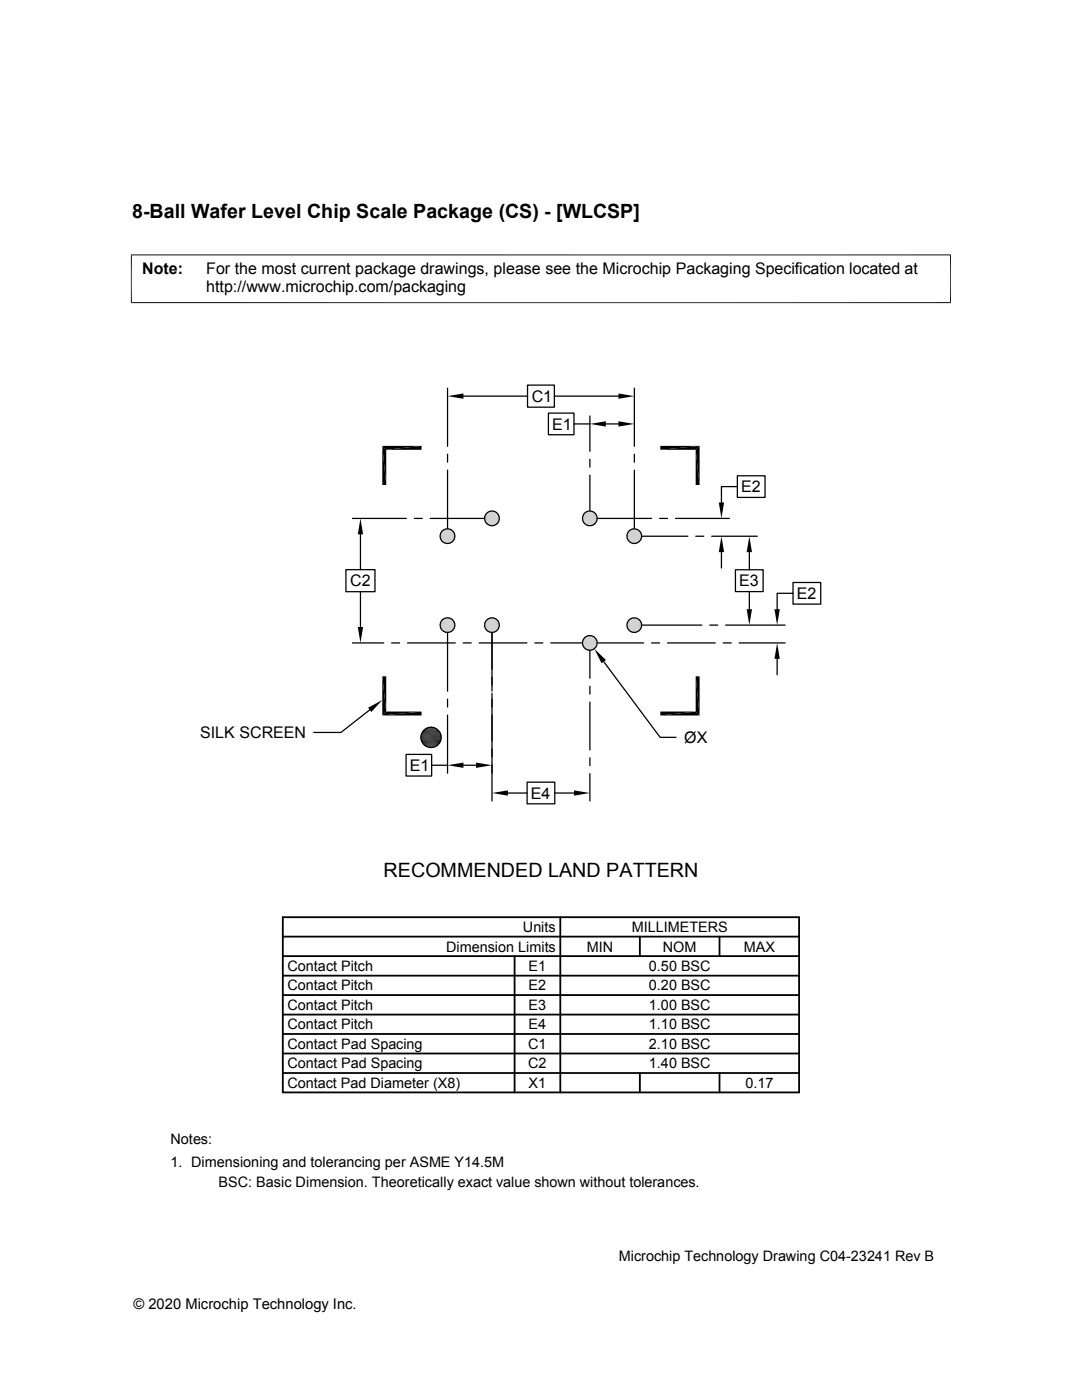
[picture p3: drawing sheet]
<svg xmlns="http://www.w3.org/2000/svg" width="216mm" height="279mm" viewBox="0 0 216 279" stroke-linecap="round" stroke-linejoin="round" font-family="sans-serif">
<g fill="#c0c0c0">
<path d="M98 102h.3z"/>
<path d="M117.5 102h.4z"/>
<path d="M117.4 102h.6z"/>
<path d="M117.5 102h.5z"/>
<path d="M97.9 102h.6z"/>
<path d="M98 102h.5z"/>
<path d="M117.2 102.1h1z"/>
<path d="M117.4 102l.8 .1z"/>
<path d="M97.7 102.1h.9z"/>
<path d="M97.9 102l.7 .1z"/>
<path d="M117.1 102.1h1.2z"/>
<path d="M117.2 102.1h1.1z"/>
<path d="M97.6 102.1h1.2z"/>
<path d="M97.7 102.1h1.1z"/>
<path d="M117 102.2h1.4z"/>
<path d="M117.1 102.1l1.3 .1z"/>
<path d="M97.4 102.2h1.5z"/>
<path d="M97.6 102.1l1.3 .1z"/>
<path d="M116.9 102.3h1.6z"/>
<path d="M117 102.2l1.5 .1z"/>
<path d="M97.3 102.3h1.7z"/>
<path d="M97.4 102.2l1.6 .1z"/>
<path d="M116.7 102.3h1.9z"/>
<path d="M116.9 102.3h1.7z"/>
<path d="M97.2 102.3h1.9z"/>
<path d="M97.3 102.3h1.8z"/>
</g>
<g fill="none" stroke="#c0c0c0" stroke-width=".2">
<path d="M96.7 103.2h2.9M96.7 103.4h2.9M96.7 103.5h2.9M96.7 103.7h2.9M96.7 103.1h2.9M96.7 103.8h2.9M96.8 103h2.8M96.8 103.9h2.8M96.8 102.8h2.7M96.8 104.1h2.7M96.9 102.7h2.6M96.9 104.2h2.6"/>
<path d="M96.9 104.3h2.5M96.9 102.6h2.5M97 102.5h2.3M97 104.4h2.3M97.1 102.4h2.1M97.1 104.5h2.1M116.2 103.2h2.9M116.2 103.4h2.9M116.2 103.5h2.9M116.2 103.7h2.9M116.2 103.8h2.9M116.2 103.1h2.9"/>
<path d="M116.3 103h2.8M116.3 103.9h2.8M116.3 102.8h2.7M116.3 104.1h2.7M116.4 102.7h2.6M116.4 104.2h2.6M116.5 102.6h2.4M116.5 104.3h2.4M116.5 104.4h2.3M116.5 102.5h2.3M116.6 102.4h2.1M116.6 104.5h2.1"/>
</g>
<g fill="#c0c0c0">
<path d="M116.7 104.6h1.8z"/>
<path d="M116.7 104.6h1.9z"/>
<path d="M97.2 104.6h1.8z"/>
<path d="M97.2 104.6h1.9z"/>
<path d="M116.9 104.6l1.5 .1z"/>
<path d="M116.9 104.6h1.6z"/>
<path d="M97.3 104.6l1.6 .1z"/>
<path d="M97.3 104.6h1.7z"/>
<path d="M117 104.7l1.3 .1z"/>
<path d="M117 104.7h1.4z"/>
<path d="M97.4 104.7l1.4 .1z"/>
<path d="M97.4 104.7h1.5z"/>
<path d="M117.1 104.8h1.1z"/>
<path d="M117.1 104.8h1.2z"/>
<path d="M97.6 104.8h1z"/>
<path d="M97.6 104.8h1.2z"/>
<path d="M117.2 104.8l.8 .1z"/>
<path d="M117.2 104.8h1z"/>
<path d="M97.7 104.8l.8 .1z"/>
<path d="M97.7 104.8h.9z"/>
<path d="M98 104.9h.3z"/>
<path d="M117.5 104.9h.4z"/>
<path d="M117.4 104.9h.5z"/>
<path d="M117.4 104.9h.6z"/>
<path d="M97.9 104.9h.4z"/>
<path d="M97.9 104.9h.6z"/>
<path d="M89.1 105.6h.4z"/>
<path d="M126.4 105.6h.3z"/>
<path d="M126.2 105.6h.7z"/>
<path d="M126.4 105.6h.5z"/>
<path d="M89 105.6h.6z"/>
<path d="M89.1 105.6h.5z"/>
<path d="M126.1 105.6h.9z"/>
<path d="M126.2 105.6h.8z"/>
<path d="M88.8 105.6h.9z"/>
<path d="M89 105.6h.7z"/>
<path d="M126 105.7h1.2z"/>
<path d="M126.1 105.6l1.1 .1z"/>
<path d="M88.7 105.7h1.2z"/>
<path d="M88.8 105.6l1.1 .1z"/>
<path d="M125.8 105.7h1.5z"/>
<path d="M126 105.7h1.3z"/>
<path d="M88.6 105.7h1.4z"/>
<path d="M88.7 105.7h1.3z"/>
<path d="M125.7 105.8h1.7z"/>
<path d="M125.8 105.7l1.6 .1z"/>
<path d="M88.5 105.8h1.6z"/>
<path d="M88.6 105.7l1.5 .1z"/>
<path d="M125.6 105.9h1.9z"/>
<path d="M125.7 105.8l1.8 .1z"/>
<path d="M88.3 105.9h1.9z"/>
<path d="M88.5 105.8l1.7 .1z"/>
</g>
<g fill="none" stroke="#c0c0c0" stroke-width=".2">
<path d="M87.8 106.8h2.9M87.8 106.9h3M87.8 107.1h3M87.8 107.2h2.9M87.9 106.7h2.8M87.9 107.3h2.8M87.9 107.5h2.8M87.9 106.5h2.8M87.9 106.4h2.8M87.9 107.6h2.8M88 107.7h2.6M88 106.3h2.6"/>
<path d="M88.1 106.2h2.4M88.1 107.9h2.4M88.1 108h2.3M88.1 106h2.3M88.2 105.9h2.2M125.1 106.8h2.9M125.1 106.9h2.9M125.1 107.1h2.9M125.1 107.2h2.9M125.1 106.7h2.9M125.1 107.3h2.9M125.2 106.5h2.8"/>
<path d="M125.2 107.5h2.8M125.2 106.4h2.7M125.2 107.6h2.7M125.3 107.7h2.5M125.3 106.3h2.5M125.3 106.2h2.5M125.3 107.9h2.5M125.4 106h2.3M125.4 108h2.3M125.5 105.9h2.1"/>
</g>
<path d="M125.5 108l2 .1h-1.9z" fill="#c0c0c0"/>
<path d="M125.5 108.1h2.1" fill="none" stroke="#c0c0c0" stroke-width=".2"/>
<path d="M88.2 108l2 .1h-1.9z" fill="#c0c0c0"/>
<path d="M88.2 108.1h2.2" fill="none" stroke="#c0c0c0" stroke-width=".2"/>
<g fill="#c0c0c0">
<path d="M125.6 108.1l1.8 .1z"/>
<path d="M125.6 108.1h1.9z"/>
<path d="M88.3 108.1l1.8 .1z"/>
<path d="M88.3 108.1h1.9z"/>
<path d="M125.7 108.2l1.6 .1z"/>
<path d="M125.7 108.2h1.7z"/>
<path d="M88.5 108.2l1.5 .1z"/>
<path d="M88.5 108.2h1.6z"/>
<path d="M125.8 108.3h1.4z"/>
<path d="M125.8 108.3h1.5z"/>
<path d="M88.6 108.3h1.3z"/>
<path d="M88.6 108.3h1.4z"/>
<path d="M126 108.3l1 .1z"/>
<path d="M126 108.3h1.2z"/>
<path d="M88.7 108.3l1 .1z"/>
<path d="M88.7 108.3h1.2z"/>
<path d="M126.1 108.4h.8z"/>
<path d="M126.1 108.4h.9z"/>
<path d="M88.8 108.4h.8z"/>
<path d="M88.8 108.4h.9z"/>
<path d="M89.1 108.5h.4z"/>
<path d="M126.4 108.5h.3z"/>
<path d="M126.2 108.4l.5 .1z"/>
<path d="M126.2 108.4h.7z"/>
<path d="M89 108.4l.5 .1z"/>
<path d="M89 108.4h.6z"/>
<path d="M89.1 123.3h.4z"/>
<path d="M98 123.3h.3z"/>
<path d="M126.4 123.3h.3z"/>
<path d="M126.2 123.3h.7z"/>
<path d="M126.4 123.3h.5z"/>
<path d="M97.9 123.3h.6z"/>
<path d="M98 123.3h.5z"/>
<path d="M89 123.3h.6z"/>
<path d="M89.1 123.3h.5z"/>
<path d="M126.1 123.4h.9z"/>
<path d="M126.2 123.3l.8 .1z"/>
<path d="M97.7 123.4h.9z"/>
<path d="M97.9 123.3l.7 .1z"/>
<path d="M88.8 123.4h.9z"/>
<path d="M89 123.3l.7 .1z"/>
<path d="M126 123.4h1.2z"/>
<path d="M126.1 123.4h1.1z"/>
<path d="M97.6 123.4h1.2z"/>
<path d="M97.7 123.4h1.1z"/>
<path d="M88.7 123.4h1.2z"/>
<path d="M88.8 123.4h1.1z"/>
<path d="M125.8 123.5h1.5z"/>
<path d="M126 123.4l1.3 .1z"/>
<path d="M97.4 123.5h1.5z"/>
<path d="M97.6 123.4l1.3 .1z"/>
<path d="M88.6 123.5h1.4z"/>
<path d="M88.7 123.4l1.3 .1z"/>
<path d="M125.7 123.6h1.7z"/>
<path d="M125.8 123.5l1.6 .1z"/>
<path d="M97.3 123.6h1.7z"/>
<path d="M97.4 123.5l1.6 .1z"/>
<path d="M88.5 123.6h1.6z"/>
<path d="M88.6 123.5l1.5 .1z"/>
<path d="M125.6 123.7h1.9z"/>
<path d="M125.7 123.6l1.8 .1z"/>
<path d="M97.2 123.7h1.9z"/>
<path d="M97.3 123.6l1.8 .1z"/>
<path d="M88.3 123.7h1.9z"/>
<path d="M88.5 123.6l1.7 .1z"/>
</g>
<g fill="none" stroke="#c0c0c0" stroke-width=".2">
<path d="M87.8 124.5h2.9M87.8 124.7h3M87.8 124.8h3M87.8 125h2.9M87.9 124.4h2.8M87.9 125.1h2.8M87.9 125.2h2.8M87.9 124.3h2.8M87.9 124.1h2.8M87.9 125.4h2.8M88 125.5h2.6M88 124h2.6"/>
<path d="M88.1 123.9h2.4M88.1 125.6h2.4M88.1 125.7h2.3M88.1 123.8h2.3M88.2 123.7h2.2M96.7 124.5h2.9M96.7 124.7h2.9M96.7 124.8h2.9M96.7 125h2.9M96.7 124.4h2.9M96.7 125.1h2.9M96.8 124.3h2.8"/>
<path d="M96.8 125.2h2.8M96.8 124.1h2.7M96.8 125.4h2.7M96.9 124h2.6M96.9 125.5h2.6M96.9 125.6h2.5M96.9 123.9h2.5M97 123.8h2.3M97 125.7h2.3M97.1 123.7h2.1M125.1 124.5h2.9M125.1 124.7h2.9"/>
<path d="M125.1 124.8h2.9M125.1 125h2.9M125.1 124.4h2.9M125.1 125.1h2.9M125.2 124.3h2.8M125.2 125.2h2.8M125.2 124.1h2.7M125.2 125.4h2.7M125.3 125.5h2.5M125.3 124h2.5M125.3 123.9h2.5M125.3 125.6h2.5"/>
<path d="M125.4 123.8h2.3M125.4 125.7h2.3M125.5 123.7h2.1"/>
</g>
<path d="M125.5 125.8l2 .1z" fill="#c0c0c0"/>
<path d="M97.1 125.8h2.1M125.5 125.8h2.1" fill="none" stroke="#c0c0c0" stroke-width=".2"/>
<path d="M88.2 125.8l2 .1z" fill="#c0c0c0"/>
<path d="M88.2 125.8h2.2" fill="none" stroke="#c0c0c0" stroke-width=".2"/>
<g fill="#c0c0c0">
<path d="M125.6 125.9h1.8z"/>
<path d="M125.6 125.9h1.9z"/>
<path d="M97.2 125.9h1.8z"/>
<path d="M97.2 125.9h1.9z"/>
<path d="M88.3 125.9h1.8z"/>
<path d="M88.3 125.9h1.9z"/>
<path d="M125.7 125.9l1.6 .1z"/>
<path d="M125.7 125.9h1.7z"/>
<path d="M97.3 125.9l1.6 .1z"/>
<path d="M97.3 125.9h1.7z"/>
<path d="M88.5 125.9l1.5 .1z"/>
<path d="M88.5 125.9h1.6z"/>
<path d="M125.8 126l1.4 .1z"/>
<path d="M125.8 126h1.5z"/>
<path d="M97.4 126l1.4 .1z"/>
<path d="M97.4 126h1.5z"/>
<path d="M88.6 126l1.3 .1z"/>
<path d="M88.6 126h1.4z"/>
<path d="M126 126.1h1z"/>
<path d="M126 126.1h1.2z"/>
<path d="M97.6 126.1h1z"/>
<path d="M97.6 126.1h1.2z"/>
<path d="M88.7 126.1h1z"/>
<path d="M88.7 126.1h1.2z"/>
<path d="M126.1 126.1l.8 .1z"/>
<path d="M126.1 126.1h.9z"/>
<path d="M97.7 126.1l.8 .1z"/>
<path d="M97.7 126.1h.9z"/>
<path d="M88.8 126.1l.8 .1z"/>
<path d="M88.8 126.1h.9z"/>
<path d="M89.1 126.2h.4z"/>
<path d="M98 126.2h.3z"/>
<path d="M126.4 126.2h.3z"/>
<path d="M126.2 126.2h.5z"/>
<path d="M126.2 126.2h.7z"/>
<path d="M97.9 126.2h.4z"/>
<path d="M97.9 126.2h.6z"/>
<path d="M89 126.2h.5z"/>
<path d="M89 126.2h.6z"/>
<path d="M117.5 126.9h.4z"/>
<path d="M117.4 126.9h.6z"/>
<path d="M117.5 126.9h.5z"/>
<path d="M117.2 126.9h1z"/>
<path d="M117.4 126.9h.8z"/>
<path d="M117.1 127h1.2z"/>
<path d="M117.2 126.9l1.1 .1z"/>
<path d="M117 127h1.4z"/>
<path d="M117.1 127h1.3z"/>
<path d="M116.9 127.1h1.6z"/>
<path d="M117 127l1.5 .1z"/>
<path d="M116.7 127.2h1.9z"/>
<path d="M116.9 127.1l1.7 .1z"/>
</g>
<g fill="none" stroke="#c0c0c0" stroke-width=".2">
<path d="M116.2 128.1h2.9M116.2 128.2h2.9M116.2 128.4h2.9M116.2 128.5h2.9M116.2 128.7h2.9M116.2 128h2.9M116.3 127.8h2.8M116.3 128.8h2.8M116.3 127.7h2.7M116.3 128.9h2.7M116.4 127.6h2.6M116.4 129h2.6"/>
<path d="M116.5 127.5h2.4M116.5 129.1h2.4M116.5 129.3h2.3M116.5 127.3h2.3M116.6 127.2h2.1M116.6 129.4h2.1"/>
</g>
<g fill="#c0c0c0">
<path d="M116.7 129.4l1.8 .1z"/>
<path d="M116.7 129.4h1.9z"/>
<path d="M116.9 129.5l1.5 .1z"/>
<path d="M116.9 129.5h1.6z"/>
<path d="M117 129.6h1.3z"/>
<path d="M117 129.6h1.4z"/>
<path d="M117.1 129.6l1.1 .1z"/>
<path d="M117.1 129.6h1.2z"/>
<path d="M117.2 129.7h.8z"/>
<path d="M117.2 129.7h1z"/>
<path d="M117.5 129.8h.4z"/>
<path d="M117.4 129.7l.5 .1z"/>
<path d="M117.4 129.7h.6z"/>
</g>
<g fill="none" stroke="#000" stroke-width=".25">
<path d="M89.3 77.5v11.6M92.5 79.1h12.8M105.3 76.9h5.3v4.4h-5.3zM110.6 79.1h12.8M126.6 77.5v11.6M89.3 90.7v1.5M89.3 93.8v11.6M109.4 82.4h5.1v4.4h-5.1zM114.5 84.6h3.2M117.7 83v7.1M117.7 91.7v1.5M117.7 94.8v7.1"/>
<path d="M120.9 84.6h2.5M126.6 90.7v1.5M126.6 93.8v11.6M147.1 95h5.6v4.3h-5.6zM147.1 97.1h-3.1v3.2M69 113.7h5.8v4.4h-5.8zM70.3 103.5h10.8M71.9 106.6v7.1M71.9 118.1v7M82.7 103.5h1.6M85.9 103.5h10.7M119.3 103.5h10.7"/>
<path d="M128.2 107h9M131.6 103.5h1.6M134.8 103.5h10.7M138.8 107h1.6M142 107h9.1M144 110.2v3.2M146.7 113.7h5.6v4.4h-5.6zM149.5 110.2v3.5M149.5 118.1v3.5M158.2 116.2h5.6v4.4h-5.6zM158.2 118.4h-3.1v3.2M70.3 128.3h6.3"/>
<path d="M78.1 128.3h1.6M81.3 128.3h9.5M89.3 126.3v11.6M89.3 139.5v1.6M92.4 128.3h1.6M95.6 128.3h9.5M98.2 126.3v11.6M98.2 138.3v21.6M106.7 128.3h1.6M109.9 128.3h6.2M117.7 129.9v5.5M117.7 136.9v1.6"/>
<path d="M119.3 128.3h9.1M120.5 132l11.2 15.2h3.2M128.2 124.8h11.8M130 128.3h1.6M133.2 128.3h9.5M141.6 124.8h1.6M144.3 128.3h1.6M144.8 124.8h11.9M147.5 128.3h9.2M155.1 131.5v3.2M73.8 141.7l-5.8 4.5h-5.4M81 150.6h5.1v4.3h-5.1z"/>
<path d="M86.1 152.7h3.2M89.3 142.7v11.6M92.5 152.7h2.5M101.3 158.3h3.9M105.2 156.1h5.5v4.3h-5.5zM110.7 158.3h3.8M117.7 140.1v9.5M117.7 151.2v1.6M117.7 154.4v5.5"/>
<circle cx="89.3" cy="107" r="1.47"/>
<circle cx="98.2" cy="103.5" r="1.47"/>
<circle cx="117.7" cy="103.5" r="1.47"/>
<circle cx="126.6" cy="107" r="1.47"/>
<circle cx="89.3" cy="124.8" r="1.47"/>
<circle cx="98.2" cy="124.8" r="1.46"/>
<circle cx="117.7" cy="128.3" r="1.46"/>
<circle cx="126.6" cy="124.8" r="1.47"/>
<circle cx="86" cy="147.2" r="2.03"/>
</g>
<g fill="none" stroke="#000" stroke-width=".36">
<path d="M56.4 183h103v35h-103zM56.4 186.9h103M56.4 190.8h103M56.4 198.6h103M56.4 194.7h103M102.7 190.8v27.2M111.8 183v35M127.7 186.9v3.9M143.6 186.9v3.9M56.4 214.1h103M56.4 202.5h103M56.4 206.4h103"/>
<path d="M56.4 210.2h103M127.7 214.1v3.9M143.6 214.1v3.9"/>
</g>
<g fill="#000">
<path d="M89.3 79.1l3.2-.6v1.1zM123.4 78.5l3.2 .6-3.2 .5zM76.3 89l.8 7.8h-.8zM76.3 89l.8 .8v7zM77.1 89.8l7-.8v.8zM76.3 89h7.8l-7 .8zM117.7 84.6l3.2-.5v1zM123.4 84.1l3.2 .5-3.2 .5zM131.8 89h7.8l-7.8 .8zM131.8 89.8l7.8-.8-.8 .8zM138.8 89.8l.8 7h-.8zM138.8 89.8l.8-.8v7.8z"/>
<path d="M71.9 103.5l.6 3.1h-1.1zM144 107l.5 3.2h-1.1zM143.4 100.3h1.1l-.5 3.2zM149.5 107l.6 3.2h-1.1zM71.4 125.1h1.1l-.6 3.2zM118.6 129.5l2.3 2.2-.9 .7zM149 121.6h1.1l-.6 3.2zM155.1 128.3l.5 3.2h-1.1zM154.5 121.6h1.1l-.5 3.2zM73.4 141.2l2.9-1.5-2.2 2.4zM76.3 135l.8 7-.8 .8zM76.3 135h.8v7z"/>
<path d="M76.3 142.8l7.8-.8v.8zM76.3 142.8l.8-.8h7zM85 148.9l1.8 .1zM85.2 145.3l1.8 .1zM85.2 149l1.4 .1zM85.2 149h1.6zM85.2 145.3h1.6zM85.3 145.2l1.5 .1zM85.3 149.1h1.2zM85.3 149.1h1.3zM85.3 145.2h1.3zM85.6 145.2h1z"/>
<path d="M85.6 149.1l.6 .1zM85.6 149.1h.9zM85.6 145.2h.9zM85.7 145.1l.8 .1zM85.7 149.2h.5zM85.7 145.1h.5zM89.3 152.7l3.2-.5v1zM95 152.2l3.2 .5-3.2 .5zM98.2 158.3l3.1-.6v1.1zM114.5 157.7l3.2 .6-3.2 .5zM131.8 142h7l-7 .8zM131.8 142.8l7-.8 .8 .8z"/>
<path d="M138.8 135l.8 7.8-.8-.8zM138.8 135h.8v7.8z"/>
</g>
<g fill="none" stroke="#000" stroke-width=".2">
<path d="M26.1 50.9h163.7M26.2 50.8v9.7M189.7 50.8v9.7M26.1 60.4h163.7M84 146.9h4M84 147.1h4M84 147.5h4M84 146.7h4M84 147.6h4M84.1 147.8h3.8M84.1 146.5h3.8M84.1 146.3h3.8"/>
<path d="M84.1 148h3.8M84.2 148.2h3.6M84.2 146.1h3.6M84.3 148.3h3.4M84.3 146h3.4M84.4 148.5h3.2M84.4 145.8h3.2M84.5 148.6h3M84.5 145.7h3M84.7 145.6h2.6M84.7 148.8h2.6M84.8 145.4h2.4"/>
<path d="M84.8 148.9h2.4M85 149h2M85 145.4h2"/>
</g>
<path d="M84 147.3h4" fill="none" stroke="#000" stroke-width=".21"/>
<g font-size="3.9">
<text x="26.4" y="43.5">8-Ball Wafer Level Chip Scale Package (CS) - [WLCSP]</text>
<text x="76.5" y="175">RECOMMENDED LAND PATTERN</text>
</g>
<g font-size="3.2">
<text x="28.4" y="54.6">Note:</text>
<text x="41.1" y="58.3">http://www.microchip.com/packaging</text>
<text x="41.1" y="54.6">For the most current package drawings, please see the Microchip Packaging Specification located at</text>
<text x="106.1" y="80.2">C1</text>
<text x="110.2" y="85.7">E1</text>
<text x="147.9" y="98.3">E2</text>
<text x="69.9" y="117">C2</text>
<text x="147.5" y="117">E3</text>
<text x="159" y="119.5">E2</text>
<text x="39.9" y="147.3">SILK SCREEN</text>
<text x="136.5" y="148.3">ØX</text>
<text x="81.8" y="153.9">E1</text>
<text x="105.9" y="159.4">E4</text>
</g>
<g font-size="2.9">
<text x="89" y="189.9">Dimension Limits</text>
<text x="104.3" y="186">Units</text>
<text x="117.1" y="189.9">MIN</text>
<text x="126" y="186">MILLIMETERS</text>
<text x="132.3" y="189.9">NOM</text>
<text x="148.4" y="189.9">MAX</text>
<text x="57.3" y="197.7">Contact Pitch</text>
<text x="57.3" y="193.8">Contact Pitch</text>
<text x="105.5" y="197.7">E2</text>
<text x="105.5" y="193.8">E1</text>
<text x="129.5" y="197.7">0.20 BSC</text>
<text x="129.5" y="193.8">0.50 BSC</text>
<text x="57.3" y="201.6">Contact Pitch</text>
<text x="105.5" y="201.5">E3</text>
<text x="129.5" y="201.6">1.00 BSC</text>
<text x="57.3" y="209.3">Contact Pad Spacing</text>
<text x="57.3" y="205.4">Contact Pitch</text>
<text x="105.4" y="209.3">C1</text>
<text x="105.5" y="205.4">E4</text>
<text x="129.5" y="205.4">1.10 BSC</text>
<text x="129.5" y="209.3">2.10 BSC</text>
<text x="57.3" y="213.2">Contact Pad Spacing</text>
<text x="105.4" y="213.2">C2</text>
<text x="129.5" y="213.2">1.40 BSC</text>
<text x="57.3" y="217.1">Contact Pad Diameter (X8)</text>
<text x="105.5" y="217.1">X1</text>
<text x="148.7" y="217.1">0.17</text>
<text x="34" y="228.3">Notes:</text>
<text x="34" y="232.9">1. Dimensioning and tolerancing per ASME Y14.5M</text>
<text x="43.6" y="236.9">BSC: Basic Dimension. Theoretically exact value shown without tolerances.</text>
<text x="123.5" y="251.7">Microchip Technology Drawing C04-23241 Rev B</text>
<text x="26.6" y="261.3">© 2020 Microchip Technology Inc.</text>
</g>
</svg>
